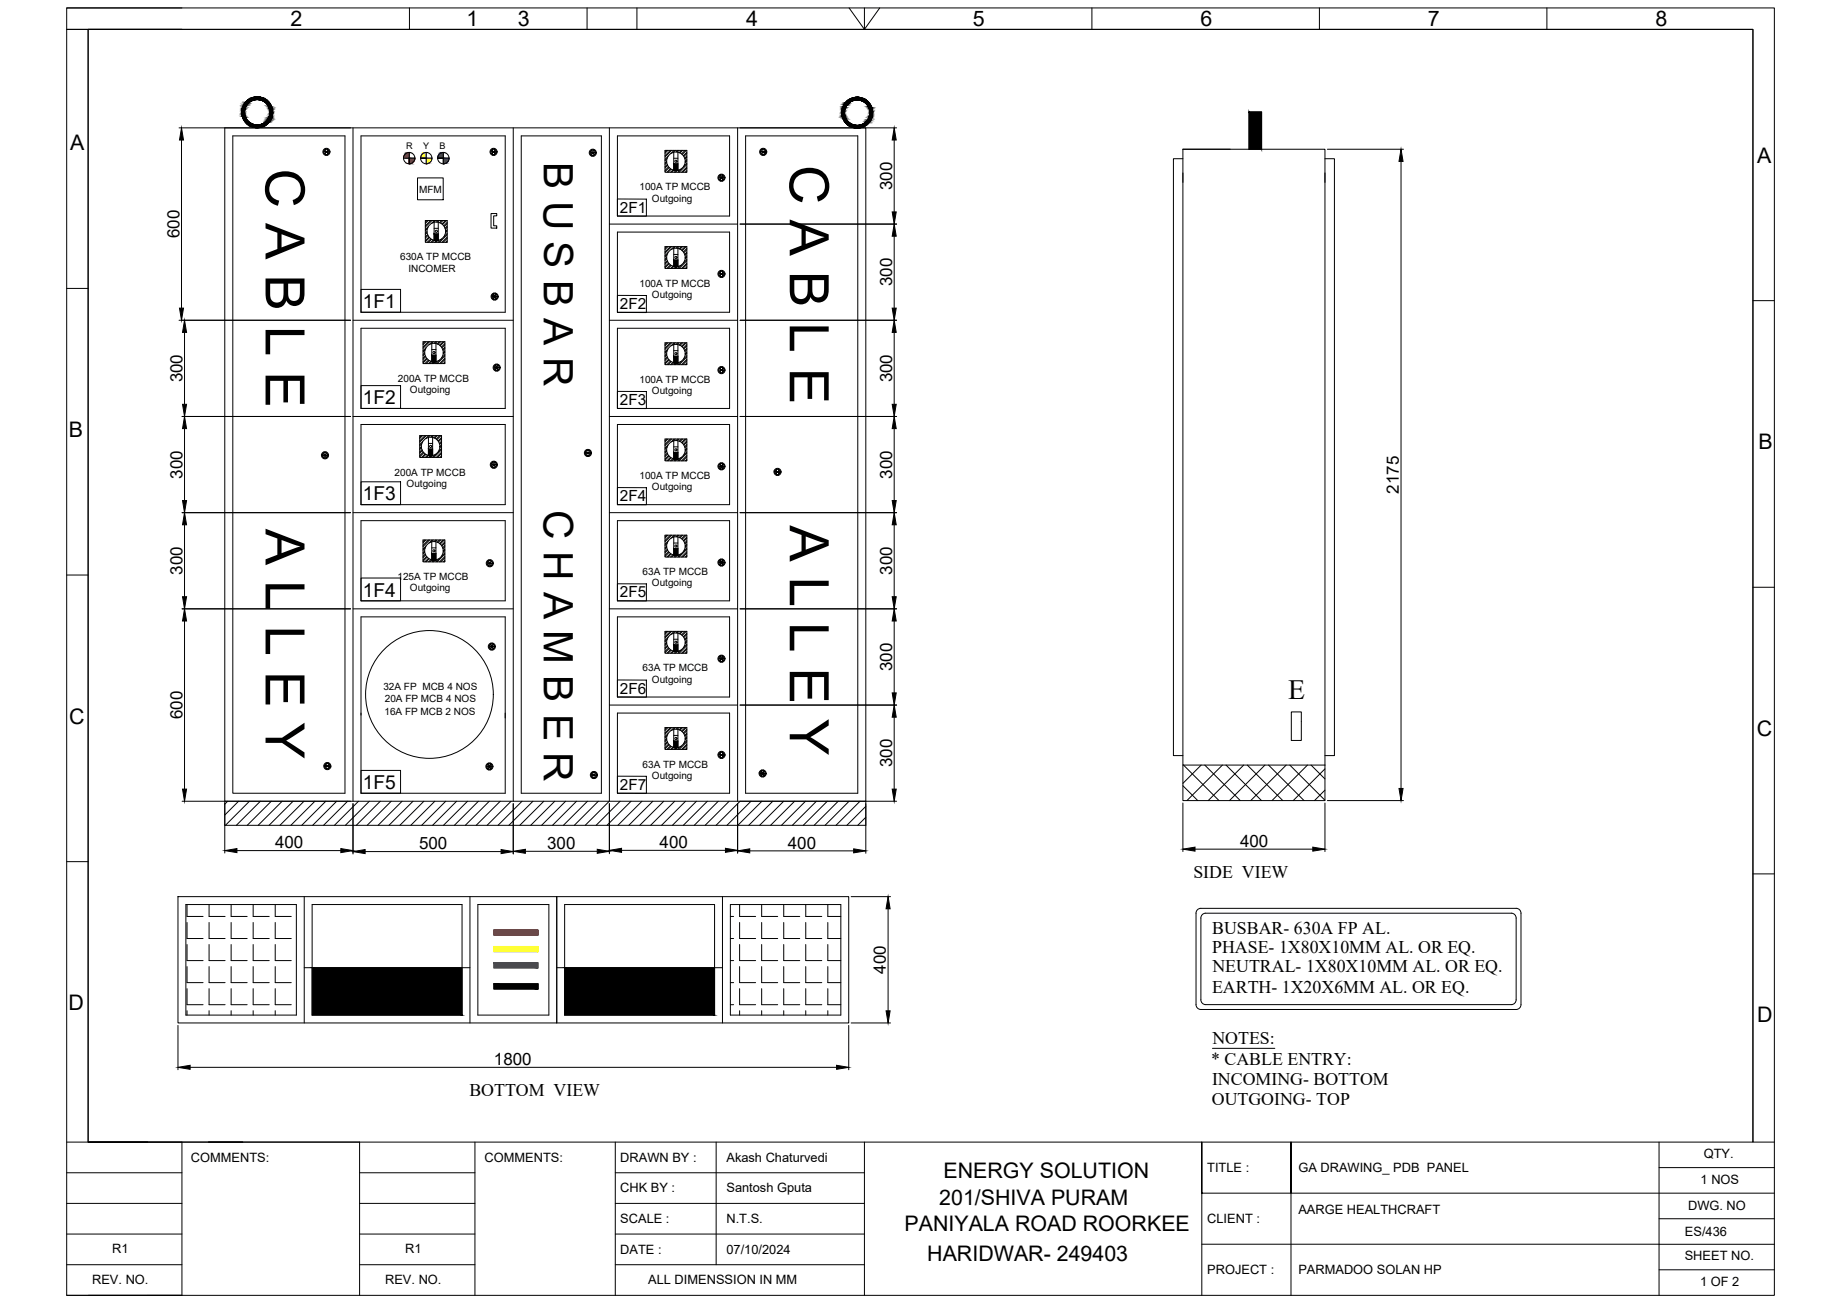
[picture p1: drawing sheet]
<svg xmlns="http://www.w3.org/2000/svg" width="1189mm" height="841mm" viewBox="0 0 1189 841" stroke-linecap="round" stroke-linejoin="round" font-family="sans-serif">
<!-- layer: 0 -->
<g fill="none" stroke="#000" stroke-width=".65">
<path d="M43 5h1103v831h-1103M117 5h-74v831h74h-60M117 19h-60v718h38M264 5v14M379 5v14M411 5v14M548 5l10 14 10-14M558 5v14M705 5v14M852 5v14M999 5v14M807 72h8v24h-8z"/>
<path d="M116 83h110M117 90v109M145 83h414v434h-414zM150 88h73v424h-73zM210 96v4M211 96v4M228 83v434M233 88h93v114h-93zM264 98v8v-4M275 98v8M286 98v8M318 96v4"/>
<path d="M319 96v4M331 83v434M337 88h51v424h-51zM382 96v5M383 96v5M394 83v434M399 88h72v51h-72zM429 97h15v14h-15zM431 97l-2 1M431 97l-2 2M433 97l-4 4M434 97l-5 4"/>
<path d="M435 98v12l-1 1M435 97l-2 2M436 97l-1 1M438 97l-1 1M438 98v12M440 97l-1 1M441 97l-2 2M442 97l-2 2M443 97l-2 3M444 98l-3 3M444 99l-2 2M476 83v434"/>
<path d="M478 83h101M481 88h73v424h-73zM492 96v4M494 96v4M577 90v47M764 96h92v398M764 96v398h92M764 96h30M857 96h49M261 102h7M270 115h16v14h-16zM275 102h-3h7"/>
<path d="M286 102h-3h7M431 104l-2 1M431 105l-2 1M431 102l-2 2M431 106l-2 2M431 107l-2 1M431 101l-2 2M432 108l-3 2M432 108l-3 3M433 109l-2 2M434 110l-1 1M435 102h3"/>
<path d="M435 106h3M436 110l-1 1M437 110l-1 1M440 109l-2 2M444 101l-2 1M444 103l-1 1M444 105l-3 3M444 108l-4 3M444 110l-1 1M444 101l-2 2M444 104l-2 1M444 106l-5 5"/>
<path d="M444 109l-3 2M444 111h-1M465 113v4M467 113v4M764 102h-6v386h6M764 112v6M856 102h6v386h-6M856 112v6M905 104v405M317 138h4v1h-2v7h2v1h-4zM399 128l18 1v11l-18-1zM275 142h14v14h-14z"/>
<path d="M276 142l-1 1M276 149l-1 2M276 150l-1 1M276 148l-1 1M276 151l-1 2M276 152l-1 2M277 142l-2 2M277 146l-2 2M277 153l-2 2M277 153l-2 3M278 142l-3 4M278 154l-2 2"/>
<path d="M279 154l-2 2M279 142l-4 5M280 155l-2 1M280 151h3M280 144v11l-1 1M280 147h3M281 142l-2 2M281 142l-1 2M282 155l-1 1M283 155l-2 1M283 142l-1 1M283 144v11"/>
<path d="M284 142l-1 1M285 154l-2 2M285 142l-1 2M286 142l-2 2M288 142l-3 3M288 142l-2 3M289 144l-2 2M289 146l-2 1M289 148l-1 1M289 151l-2 2M289 153l-4 3M289 155l-1 1"/>
<path d="M289 147l-1 1M289 149l-1 1M289 151l-5 5M289 154l-3 2M289 156h.1M394 145h82M399 150h72v52h-72zM429 159h15v14h-15zM431 159l-2 1M431 159l-2 2M433 159l-4 4M434 159l-5 4"/>
<path d="M435 159l-2 2M436 159l-1 1M438 159l-1 1M440 159l-1 2M441 159l-2 2M442 159l-2 2M443 159l-2 3M478 145h101M577 152v47M431 166l-2 1M431 167l-2 1M431 164l-2 2"/>
<path d="M431 168l-2 2M431 169l-2 2M431 163l-2 2M432 170l-3 2M432 170l-3 3M433 171l-2 2M434 172l-1 1M435 160v12l-1 1M435 164h3M435 168h3M436 172l-1 1M437 172l-1 1"/>
<path d="M438 160v12M440 171l-2 2M444 160l-3 3M444 163l-2 1M444 165l-1 1M444 168l-3 2M444 170l-4 3M444 172l-1 1M444 161l-2 2M444 164l-2 1M444 166l-2 1M444 168l-5 5"/>
<path d="M444 171l-3 2M444 173h-1M465 175v4M467 175v4M43 186h14M233 187h26v15h-26zM319 189v5M320 189v5M399 191h18v11h-18zM1132 194h14M116 207h110M119 215v46"/>
<path d="M228 207h103M233 212h93v52h-93zM394 207h82M399 212h72v52h-72zM478 207h101M577 215v46M273 221h14v14h-14zM274 221l-1 1M274 228l-1 1M274 228l-1 2M275 226l-2 1M275 230l-2 1"/>
<path d="M275 230l-2 2M275 221l-2 1M275 224l-2 2M275 231l-2 3M276 232l-3 2M277 221l-4 3M277 232l-3 3M277 233l-2 2M277 221l-4 4M278 233l-1 2M279 222v11l-1 2M279 226h3"/>
<path d="M279 229h3M279 221l-2 2M280 221l-1 1M280 234l-1 1M281 234l-1 1M281 221l-1 1M282 222v11M282 221l-1 1M284 232l-2 3M284 221l-2 1M285 221l-2 1M286 221l-2 2"/>
<path d="M287 221l-3 2M287 222l-2 2M287 224l-1 2M287 227l-1 1M287 229l-2 2M287 231l-3 4M287 234l-1 1M287 223l-2 1M287 225l-1 1M287 230l-5 5M287 232l-2 3M287 234v1"/>
<path d="M320 235v4M321 235v4M429 221h15v14h-15zM431 221l-2 1M431 228l-2 1M431 229l-2 1M431 227l-2 1M431 230l-2 2M431 231l-2 2M431 221l-2 2M431 225l-2 2M432 232l-3 2"/>
<path d="M432 232l-3 3M433 221l-4 4M433 233l-2 2M434 221l-5 4M434 234l-1 1M435 223v11l-1 1M435 226h3M435 230h3M435 221l-2 2M436 221l-1 2M436 234l-1 1M437 234l-1 1"/>
<path d="M438 221l-1 1M438 222v12M440 233l-2 2M440 221l-1 2M441 221l-2 2M442 221l-2 2M443 221l-2 3M444 222l-3 3M444 225l-2 1M444 227l-1 1M444 230l-3 2M444 232l-4 3"/>
<path d="M444 234l-1 1M444 223l-2 2M444 226l-2 1M444 228l-2 1M444 230l-5 5M444 233l-3 2M444 235h-1M465 237v4M467 237v4M233 249h26v15h-26zM399 253h18v11h-18zM118 269h108"/>
<path d="M119 277v46M228 269h103M233 274h93v52h-93zM394 269h82M399 274h72v52h-72zM478 269h101M577 277v46M209 292v4M211 292v4M271 281h14v14h-14zM272 281l-1 1M272 288l-1 1"/>
<path d="M272 289l-1 1M272 286l-1 2M272 290l-1 2M273 291l-2 2M273 281l-2 2M273 285l-2 2M273 292l-2 2M274 292l-3 3M274 281l-3 4M275 293l-3 2M275 293l-2 2M275 281l-4 4"/>
<path d="M276 294l-1 1M277 282v12l-2 1M277 286h2M277 290h2M277 281l-2 2M278 281l-2 1M278 294l-1 1M279 294l-1 1M279 281l-1 1M279 282v12M280 281l-1 1M282 293l-3 2"/>
<path d="M282 281l-2 2M282 281l-1 2M284 281l-2 2M285 281l-3 3M285 282l-2 3M285 285l-1 1M285 287l-1 1M285 289l-2 3M285 292l-3 3M285 294l-1 1M285 283l-2 2M285 286l-1 1"/>
<path d="M285 288l-1 1M285 290l-5 5M285 293l-2 2M285 295h.1M318 298v4M320 298v4M379 290v5M380 290v5M429 283h15v14h-15zM431 283l-2 1M431 290l-2 2M431 291l-2 1"/>
<path d="M431 289l-2 1M431 292l-2 2M431 293l-2 2M431 283l-2 2M431 287l-2 2M432 294l-3 2M432 294l-3 3M433 283l-4 4M433 295l-2 2M433 296l-2 1M434 283l-5 5M434 296l-1 1"/>
<path d="M435 285v11l-1 1M435 288h3M435 292h3M435 283l-2 2M436 283l-1 2M436 296l-1 1M437 296l-1 1M438 283l-1 1M438 285v11M440 295l-2 2M440 283l-1 2M441 283l-2 2"/>
<path d="M442 283l-2 3M443 283l-2 3M444 285l-3 2M444 287l-2 1M444 289l-1 1M444 292l-3 2M444 294l-4 3M444 296l-1 1M444 285l-2 2M444 288l-2 1M444 290l-2 1M444 292l-5 5"/>
<path d="M444 295l-3 2M444 297h-1M465 299v4M467 299v4M233 311h26v15h-26zM399 315h18v11h-18zM501 302v5M503 302v5M118 331h108M119 339v46M228 331h103M233 336h93v52h-93z"/>
<path d="M394 331h82M399 336h72v52h-72zM478 331h101M577 339v46M273 349h14v14h-14zM274 349l-1 1M274 356l-1 1M274 356l-1 2M275 354l-2 1M275 358l-2 1M275 358l-2 2M275 349l-2 1"/>
<path d="M275 352l-2 2M275 359l-2 2M276 360l-3 2M277 349l-4 3M277 349l-4 4M279 350v11l-1 2M279 354h3M279 357h3M279 349l-2 1M280 349l-1 1M281 349l-1 1M282 350v11"/>
<path d="M282 349l-1 1M284 349l-2 1M285 349l-2 1M286 349l-2 2M287 349l-3 2M287 350l-2 2M287 352l-1 2M287 354l-1 2M287 357l-2 2M287 359l-3 4M287 351l-2 1M287 353l-1 1"/>
<path d="M287 355l-1 1M287 358l-5 5M429 345h15v15h-15zM431 345l-2 2M431 353l-2 1M431 351l-2 1M431 355l-2 1M431 355l-2 2M431 349l-2 2M432 356l-3 2M432 357l-3 2M433 345l-4 4"/>
<path d="M433 357l-2 3M433 358l-2 2M434 345l-5 5M434 358l-1 2M435 358l-1 2M435 347v11M435 350h3M435 354h3M435 345l-2 2M436 345l-1 2M436 358l-1 2M437 358l-1 2"/>
<path d="M438 345l-1 1M438 347v11M438 345l-1 2M440 357l-2 3M440 345l-1 2M441 345l-2 2M442 345l-2 3M443 345l-2 3M444 347l-3 2M444 349l-2 1M444 351l-1 1M444 354l-3 2"/>
<path d="M444 356l-4 4M444 359l-1 1M444 347l-2 2M444 350l-2 1M444 352l-2 1M444 355l-5 5M444 357l-3 3M43 371h14M233 373h26v15h-26zM277 360l-3 3M277 361l-2 2M278 361l-1 2"/>
<path d="M280 362l-1 1M281 362l-1 1M284 360l-2 3M287 362l-1 1M287 360l-2 3M287 362v1M316 361v5M317 361v5M399 377h18v11h-18zM465 361v4M467 361v4M1132 379h14"/>
<path d="M118 393h108M228 393h103M233 398h93v114h-93zM394 393h82M399 398h72v52h-72zM478 393h101M119 401v108M317 415v5M318 415v5M429 408h15v14h-15zM431 408l-2 1M431 415l-2 1"/>
<path d="M431 415l-2 2M431 413l-2 1M431 417l-2 1M431 417l-2 2M431 411l-2 2M432 418l-3 2M432 419l-3 2M433 408l-4 3M433 419l-2 3M433 420l-2 2M434 408l-5 4M435 409v11l-1 2"/>
<path d="M435 413h3M435 416h3M435 408l-2 1M436 408l-1 1M438 408l-1 1M438 409v11M440 419l-2 3M440 408l-1 1M441 408l-2 1M442 408l-2 2M443 408l-2 2M444 409l-3 2"/>
<path d="M444 411l-2 2M444 413l-1 2M444 416l-3 2M444 418l-4 4M444 410l-2 1M444 412l-2 1M444 414l-2 1M444 417l-5 5M444 419l-3 3M577 401v46M399 439h18v11h-18zM434 420l-1 2"/>
<path d="M436 421l-1 1M437 420l-1 2M444 421l-1 1M465 423v4M467 423v4M394 455h82M478 455h101M834 460h6v18h-6zM399 460h72v52h-72zM429 470h15v14h-15zM431 470l-2 1M431 477l-2 1"/>
<path d="M431 477l-2 2M431 475l-2 1M431 479l-2 1M431 479l-2 2M431 473l-2 2M433 470l-4 3M434 470l-5 4M435 471v11l-1 2M435 475h3M435 478h3M435 470l-2 2M436 470l-1 1"/>
<path d="M438 470l-1 1M438 471v12M440 470l-1 1M441 470l-2 1M442 470l-2 2M443 470l-2 2M444 474l-2 1M444 471l-3 2M444 473l-2 2M444 476l-1 1M444 478l-3 2M444 472l-2 2"/>
<path d="M444 476l-2 1M444 479l-5 5M577 463v46M211 492v5M212 492v5M233 497h26v15h-26zM315 493v4M317 493v4M383 498v4M384 498v4M432 480l-3 3M432 481l-3 2"/>
<path d="M433 481l-2 3M433 482l-2 2M434 482l-1 2M436 483l-1 1M437 483l-1 1M440 482l-2 2M444 481l-3 3M444 480l-4 4M444 483l-1 1M444 484h-1M465 485v4M467 485v4"/>
<path d="M492 497v4M493 497v4M764 494v23h92v-23M118 517h108M145 517v34M147 517l-2 2M154 517l-9 9M161 517l-15 16M168 517l-15 16M175 517l-15 16M182 517l-15 16M189 517l-15 16"/>
<path d="M196 517l-15 16M203 517l-15 16M210 517l-15 16M217 517l-15 16M224 517l-15 16M228 519v32M232 517l-16 16M239 517l-16 16M246 517l-16 16M253 517l-16 16M260 517l-16 16M267 517l-16 16"/>
<path d="M274 517l-16 16M281 517l-16 16M288 517l-16 16M295 517l-16 16M302 517l-16 16M309 517l-16 16M316 517l-16 16M323 517l-15 16M330 517l-15 16M331 519v32M337 517l-15 16M344 517l-15 16"/>
<path d="M351 517l-15 16M358 517l-15 16M365 517l-15 16M372 517l-15 16M379 517l-15 16M386 517l-15 16M393 517l-15 16M394 519v32M399 501h18v11h-18zM400 517l-15 16M408 517l-16 16M415 517l-16 16"/>
<path d="M422 517l-16 16M429 517l-16 16M436 517l-16 16M443 517l-16 16M450 517l-16 16M457 517l-16 16M464 517l-16 16M471 517l-16 16M476 519v32M478 517h101M478 517l-16 16M485 517l-16 16"/>
<path d="M492 517l-16 16M499 517l-15 16M506 517l-15 16M513 517l-15 16M520 517l-15 16M527 517l-15 16M534 517l-15 16M541 517l-15 16M548 517l-15 16M555 517l-15 16M559 517v34M764 518v32"/>
<path d="M856 518v32M857 517h49M145 533h414M559 520l-12 13M559 528l-5 5M43 556h14M153 549h67M236 550h88M339 549h47M401 549h67M484 549h67M772 548h76"/>
<path d="M115 579h245v81h-245zM196 579v81M303 579v81M360 579h188v81h-188zM467 579v81M550 579h25M1132 564h14M120 584h71v71h-71zM121 584v8h10M121 595v11h10M135 584v8h10M135 595v11h10"/>
<path d="M149 584v8h11M149 595v11h11M163 584v8h11M163 595v11h11M178 584v8h10M178 595v11h10M202 584h96v71h-96zM309 584h45v71h-45zM365 584h96v71h-96zM472 584h71v71h-71zM472 592h2M478 584v8h10"/>
<path d="M478 595v11h10M492 584v8h10M492 595v11h10M506 584v8h10M506 595v11h10M520 584v8h11M520 595v11h11M535 584v8h8M535 595v11h8M574 587v65M773 587l2-1h204a3 3 0 0 1 3 3v59a3 3 0 0 1-3 4h-204a3 3 0 0 1-3-4v-59zM121 610v10h10"/>
<path d="M135 610v10h10M149 610v10h11M163 610v10h11M178 610v10h10M472 606h2M478 610v10h10M492 610v10h10M506 610v10h10M520 610v10h11M535 610v10h8M121 638v10h10M121 624v10h10"/>
<path d="M135 638v10h10M135 624v10h10M149 638v10h11M149 624v10h11M163 638v10h11M163 624v10h11M178 638v10h10M178 624v10h10M196 625h107M319 635h28v3h-28zM360 625h107M472 620h2"/>
<path d="M472 634h2M478 638v10h10M478 624v10h10M492 638v10h10M492 624v10h10M506 638v10h10M506 624v10h10M520 638v10h11M520 624v10h11M535 638v10h8M535 624v10h8M121 652v3"/>
<path d="M135 652v3M149 652v3M163 652v3M178 652v3M472 648h2M478 652v3M492 652v3M506 652v3M520 652v3M535 652v3M775 645a3 3 0 0 0 4 3h197a3 3 0 0 0 3-3M775 645v-52a3 3 0 0 1 4-4h197a3 3 0 0 1 3 4v52"/>
<path d="M115 662v28M548 662v28M550 660h25M783 677h40M123 689h417M43 737h1089v-718h-1089h1089v718h14M135 737h22M307 737v99M397 737v99M462 737v79M558 737v99M1071 737v99"/>
<path d="M43 757h74M232 757h75M397 757h161M1071 754h75M43 777h74M232 777h75M397 777h161M834 770v-33v99M1146 770h-370v-33v99M43 797h74M232 797h75M397 797h161"/>
<path d="M1071 787h75M43 816h74M232 816h75M397 816h161M776 803h295M1071 803h75M1071 820h75M117 836v-99h-60h175v99"/>
<circle cx="166" cy="72" r="10"/>
<circle cx="166" cy="72" r="8"/>
<circle cx="554" cy="73" r="10"/>
<circle cx="554" cy="73" r="8"/>
<circle cx="211" cy="98" r="2.3"/>
<circle cx="211" cy="98" r="1.7"/>
<circle cx="211" cy="98" r=".3"/>
<circle cx="319" cy="98" r="2.3"/>
<circle cx="319" cy="98" r="1.7"/>
<circle cx="319" cy="98" r=".3"/>
<circle cx="383" cy="99" r="2.3"/>
<circle cx="383" cy="99" r="1.7"/>
<circle cx="383" cy="99" r=".3"/>
<circle cx="493" cy="98" r="2.3"/>
<circle cx="493" cy="98" r="1.7"/>
<circle cx="493" cy="98" r=".3"/>
<circle cx="264" cy="102" r="4"/>
<circle cx="275" cy="102" r="4"/>
<circle cx="286" cy="102" r="4"/>
<circle cx="437" cy="104" r="6"/>
<circle cx="437" cy="104" r=".7"/>
<circle cx="466" cy="115" r="2.3"/>
<circle cx="466" cy="115" r="1.7"/>
<circle cx="466" cy="115" r=".3"/>
<circle cx="282" cy="149" r="6"/>
<circle cx="282" cy="149" r=".7"/>
<circle cx="437" cy="166" r="6"/>
<circle cx="437" cy="166" r=".7"/>
<circle cx="466" cy="177" r="2.3"/>
<circle cx="466" cy="177" r="1.7"/>
<circle cx="466" cy="177" r=".3"/>
<circle cx="319" cy="191" r="2.3"/>
<circle cx="319" cy="191" r="1.7"/>
<circle cx="319" cy="191" r=".3"/>
<circle cx="280" cy="228" r="6"/>
<circle cx="280" cy="228" r=".7"/>
<circle cx="321" cy="237" r="2.3"/>
<circle cx="321" cy="237" r="1.7"/>
<circle cx="321" cy="237" r=".3"/>
<circle cx="437" cy="228" r="6"/>
<circle cx="437" cy="228" r=".7"/>
<circle cx="466" cy="239" r="2.3"/>
<circle cx="466" cy="239" r="1.7"/>
<circle cx="466" cy="239" r=".3"/>
<circle cx="210" cy="294" r="2.3"/>
<circle cx="210" cy="294" r="1.7"/>
<circle cx="210" cy="294" r=".3"/>
<circle cx="278" cy="288" r="6"/>
<circle cx="278" cy="288" r=".7"/>
<circle cx="319" cy="300" r="2.3"/>
<circle cx="319" cy="300" r="1.7"/>
<circle cx="319" cy="300" r=".3"/>
<circle cx="380" cy="292" r="2.3"/>
<circle cx="380" cy="292" r="1.7"/>
<circle cx="380" cy="292" r=".3"/>
<circle cx="437" cy="290" r="6"/>
<circle cx="437" cy="290" r=".7"/>
<circle cx="466" cy="301" r="2.3"/>
<circle cx="466" cy="301" r="1.7"/>
<circle cx="466" cy="301" r=".3"/>
<circle cx="502" cy="305" r="2.3"/>
<circle cx="502" cy="305" r="1.7"/>
<circle cx="502" cy="305" r=".3"/>
<circle cx="280" cy="356" r="6"/>
<circle cx="280" cy="356" r=".7"/>
<circle cx="437" cy="352" r="6"/>
<circle cx="437" cy="352" r=".7"/>
<circle cx="316" cy="364" r="2.3"/>
<circle cx="316" cy="364" r="1.7"/>
<circle cx="316" cy="364" r=".3"/>
<circle cx="466" cy="363" r="2.3"/>
<circle cx="466" cy="363" r="1.7"/>
<circle cx="466" cy="363" r=".3"/>
<circle cx="318" cy="417" r="2.3"/>
<circle cx="318" cy="417" r="1.7"/>
<circle cx="318" cy="417" r=".3"/>
<circle cx="437" cy="415" r="6"/>
<circle cx="437" cy="415" r=".7"/>
<circle cx="466" cy="425" r="2.3"/>
<circle cx="466" cy="425" r="1.7"/>
<circle cx="466" cy="425" r=".3"/>
<circle cx="277" cy="448" r="41"/>
<circle cx="437" cy="477" r="6"/>
<circle cx="437" cy="477" r=".7"/>
<circle cx="211" cy="494" r="2.3"/>
<circle cx="211" cy="494" r="1.7"/>
<circle cx="211" cy="494" r=".3"/>
<circle cx="316" cy="495" r="2.3"/>
<circle cx="316" cy="495" r="1.7"/>
<circle cx="316" cy="495" r=".3"/>
<circle cx="466" cy="487" r="2.3"/>
<circle cx="466" cy="487" r="1.7"/>
<circle cx="466" cy="487" r=".3"/>
<circle cx="492" cy="499" r="2.3"/>
<circle cx="492" cy="499" r="1.7"/>
<circle cx="492" cy="499" r=".3"/>
<circle cx="384" cy="500" r="2.3"/>
<circle cx="384" cy="500" r="1.7"/>
<circle cx="384" cy="500" r=".3"/>
</g>
<!-- layer: LINE -->
<g fill="none" stroke="#000" stroke-width=".65">
<path d="M764 494l23 23M776 494l-12 12M778 494l23 23M789 494l-23 23M792 494l23 23M803 494l-23 23M805 494l23 23M817 494l-23 23M819 494l23 23M831 494l-23 23M833 494l23 23M844 494l-23 23"/>
<path d="M847 494l9 9M856 496l-21 21M764 507l9 10M856 510l-7 7"/>
</g>
<!-- layer: 0 -->
<g fill="#000" stroke="#000" stroke-width=".65">
<path d="M117 83l2 7h-3zM577 83l2 7h-3zM436 110h1zM905 96l1 8h-3zM576 137h3l-2 8zM281 155h1zM577 145l2 7h-3zM436 172h1zM116 199h3l-2 8zM576 199h3l-2 8zM119 207l1 8h-2zM577 207l2 8h-3z"/>
<path d="M279 234h2zM436 234h1zM118 261h2l-1 8zM119 269l1 8h-2zM576 261h3l-2 8zM577 269l2 8h-3zM277 294h2zM436 296h1zM118 323h2l-1 8zM119 331l1 8h-2zM576 323h3l-2 8zM577 331l2 8h-3z"/>
<path d="M436 358h1zM279 362h2zM316 364h1zM118 385h2l-1 8zM576 385h3l-2 8zM119 393l1 8h-2zM577 393l2 8h-3zM436 420h1zM576 447h3l-2 8zM577 455l2 8h-3zM436 483h1zM118 509h2l-1 8z"/>
<path d="M576 509h3l-2 8zM903 509h3l-1 8zM145 549l8-1v2zM220 548l8 1-8 1zM228 550l8-2v3zM324 548l7 2-7 1zM331 549l8-1v3zM386 548l8 1-8 2zM394 549l7-1v2zM468 548l8 1-8 1zM476 549l8-1v2zM551 548l8 1-8 1z"/>
<path d="M764 548l8-1v2zM848 547l8 1-8 1zM574 579l1 8h-3zM572 652h3l-1 8zM115 689l8-1v2zM540 688l8 1-8 1z"/>
<path d="M156 72l2 1v-1zM156 72l2 1h-2z"/>
<path d="M156 72h2zM156 72h2h-2z"/>
<path d="M156 73h2zM156 73h2z"/>
<path d="M156 72h2zM156 72h2z"/>
<path d="M156 73l2 1v-1zM156 73l2 1h-2z"/>
<path d="M156 71l2 1v-1zM156 71l2 1h-2z"/>
<path d="M156 74h2zM156 74h2z"/>
<path d="M156 71h2zM156 71h2z"/>
<path d="M156 74l2 1v-1zM156 74l2 1h-2z"/>
<path d="M156 70l2 1v-1zM156 70l2 1h-2z"/>
<path d="M156 75h2zM156 75h2z"/>
<path d="M156 70h2zM156 70h2z"/>
<path d="M156 75l3 1-1-1zM156 75l3 1h-2z"/>
<path d="M157 69l1 1 1-1zM157 69l1 1h-2z"/>
<path d="M157 76h2zM157 76h2z"/>
<path d="M157 69h2zM157 69h2z"/>
<path d="M157 76h2zM157 76h2z"/>
<path d="M157 68l2 1v-1zM157 68l2 1h-2z"/>
<path d="M157 76l2 1zM157 76l2 1z"/>
<path d="M157 68h2zM157 68h2z"/>
<path d="M157 77h2zM157 77h2z"/>
<path d="M157 68h2zM157 68h2z"/>
<path d="M157 77l3 1zM157 77l3 1z"/>
<path d="M158 67l1 1 1-1zM158 67l1 1h-2z"/>
<path d="M158 78h2zM158 78h2z"/>
<path d="M158 67h2zM158 67h2z"/>
<path d="M158 78h2zM158 78h2h-2z"/>
<path d="M158 67h2zM158 67h2h-2z"/>
<path d="M158 78h2zM158 78h2z"/>
<path d="M158 67h2zM158 67h2z"/>
<path d="M158 78l3 1-1-1zM158 78l3 1h-2z"/>
<path d="M159 66l1 1 1-1zM159 66l1 1h-2z"/>
<path d="M159 79h2zM159 79h2z"/>
<path d="M159 66h2zM159 66h2z"/>
<path d="M159 79h3zM159 79h3z"/>
<path d="M159 66h3zM159 66h2h-2z"/>
<path d="M159 79l3 1zM159 79l3 1z"/>
<path d="M159 65h3zM159 65l3 1z"/>
<path d="M159 80h4zM159 80h4z"/>
<path d="M159 65h4zM159 65h3z"/>
<path d="M159 80h4zM159 80h4z"/>
<path d="M160 65h3zM159 65h4z"/>
<path d="M160 65h4zM160 65h3z"/>
<path d="M160 65h4zM160 65h4z"/>
<path d="M160 64h5zM160 65h4z"/>
<path d="M160 64h6zM160 64h5z"/>
<path d="M166 62l1 1zM165 63h2z"/>
<path d="M165 63h3zM164 63h4z"/>
<path d="M164 63h5zM163 63h6z"/>
<path d="M163 63h7zM162 63h8z"/>
<path d="M162 63l9 1zM161 64h10z"/>
<path d="M161 64h11h-1zM161 64h11z"/>
<path d="M161 64h11zM160 64h12z"/>
<path d="M167 64h5zM167 64h5z"/>
<path d="M167 64l5 1zM167 64l5 1z"/>
<path d="M168 65h4zM168 65h4z"/>
<path d="M169 65h4zM169 65h4z"/>
<path d="M169 65h4zM169 65h4z"/>
<path d="M170 65h3zM170 65h3z"/>
<path d="M170 80h3zM169 80h4z"/>
<path d="M170 65l3 1zM170 65l3 1z"/>
<path d="M170 80h3zM170 80h3z"/>
<path d="M170 66h4zM170 66h4z"/>
<path d="M170 79h3zM170 80h3z"/>
<path d="M171 66h3zM171 66h3z"/>
<path d="M171 79h3zM170 79h3z"/>
<path d="M171 66l3 1v-1zM171 66l3 1h-2z"/>
<path d="M171 79h3zM171 79h3z"/>
<path d="M172 67h2zM172 67h2z"/>
<path d="M172 78l2 1v-1zM171 79l1-1 2 1z"/>
<path d="M172 67h3h-1zM172 67h3h-3z"/>
<path d="M172 78h2zM172 78h2z"/>
<path d="M172 67h3zM172 67h3z"/>
<path d="M172 78h2h1zM172 78h2z"/>
<path d="M172 67l3 1zM172 67l3 1z"/>
<path d="M172 78h3zM172 78h3z"/>
<path d="M173 68h2zM173 68h2z"/>
<path d="M173 77l2 1v-1zM173 77l2 1h-3z"/>
<path d="M173 68h2zM173 68h2z"/>
<path d="M173 77h2zM173 77h2z"/>
<path d="M173 68l2 1v-1zM173 68l2 1h-2z"/>
<path d="M173 76h2zM173 76l2 1h-2z"/>
<path d="M173 69h3zM173 69h3z"/>
<path d="M173 76h2zM173 76h2h-2z"/>
<path d="M174 69l2 1v-1zM174 69l2 1h-2z"/>
<path d="M174 76h2zM174 76h1z"/>
<path d="M174 70h2zM174 70h2z"/>
<path d="M174 75l2 1v-1zM174 75l2 1h-2z"/>
<path d="M174 70l2 1v-1zM174 70l2 1h-2z"/>
<path d="M174 75h2zM174 75h2z"/>
<path d="M174 71h2zM174 71h2z"/>
<path d="M174 71l2 1v-1zM174 71l2 1h-2z"/>
<path d="M174 74h2zM174 74h2z"/>
<path d="M174 74l2 1v-1zM174 74l2 1h-2z"/>
<path d="M174 72h2zM174 72h2z"/>
<path d="M174 72h2zM174 72h2h-2z"/>
<path d="M174 73h2zM174 73h2z"/>
<path d="M174 73l2 1v-1zM174 73l2 1h-2z"/>
<path d="M174 72l2 1v-1zM174 72l2 1h-2z"/>
<path d="M544 73l1 1v-1zM544 73l1 1h-1z"/>
<path d="M544 72l1 1v-1zM544 72l1 1h-1z"/>
<path d="M544 74h1zM544 74h1z"/>
<path d="M544 72h1zM544 72h1z"/>
<path d="M544 74h2h-1zM544 74h2h-2z"/>
<path d="M544 71l1 1 1-1zM544 71l1 1h-1z"/>
<path d="M544 74l2 1zM544 74l2 1z"/>
<path d="M544 71h2zM544 71h2z"/>
<path d="M544 75h2zM544 75h2h-2z"/>
<path d="M544 70l2 1v-1zM544 70l2 1h-2z"/>
<path d="M544 75h2zM544 75h2z"/>
<path d="M544 70h2zM544 70h2z"/>
<path d="M544 75l2 1v-1zM544 75l2 1h-2z"/>
<path d="M544 69l2 1v-1zM544 69l2 1h-2z"/>
<path d="M544 76h2zM544 76h2z"/>
<path d="M544 69h2zM544 69h2z"/>
<path d="M544 76l2 1v-1zM544 76l2 1h-2z"/>
<path d="M544 69h2zM544 69h2h-2z"/>
<path d="M544 77h3zM544 77h3z"/>
<path d="M545 68h2zM545 68l1 1z"/>
<path d="M545 77h2zM545 77h2z"/>
<path d="M545 68h2zM545 68h2z"/>
<path d="M545 77l2 1zM545 77l2 1z"/>
<path d="M545 68h2zM545 68h2h-2z"/>
<path d="M545 78h2zM545 78h2z"/>
<path d="M545 67h2zM545 67l2 1z"/>
<path d="M545 78l3 1-1-1zM545 78l3 1h-3z"/>
<path d="M545 67h2h1zM545 67h2h-2z"/>
<path d="M545 79h3zM545 79h3z"/>
<path d="M546 67h2zM546 67h2z"/>
<path d="M546 79h3h-1zM546 79h3h-3z"/>
<path d="M546 66l2 1 1-1zM546 66l2 1h-2z"/>
<path d="M546 79h3zM546 79h3z"/>
<path d="M546 66h3zM546 66h3z"/>
<path d="M546 79l3 1zM546 79l3 1z"/>
<path d="M546 66h3zM546 66h3h-3z"/>
<path d="M546 80h4zM546 80h4z"/>
<path d="M547 65h3zM547 65l2 1z"/>
<path d="M547 80h3zM547 80h3z"/>
<path d="M547 65h3zM547 65h3z"/>
<path d="M547 65h4zM547 65h3z"/>
<path d="M547 65h4zM547 65h4z"/>
<path d="M547 65h4zM547 65h4z"/>
<path d="M548 65h4zM547 65h4z"/>
<path d="M548 65h5zM548 65h4z"/>
<path d="M553 63h2zM552 63h3z"/>
<path d="M552 63h4zM551 63h5z"/>
<path d="M551 63h6zM550 63h7z"/>
<path d="M550 63l7 1zM550 64h7z"/>
<path d="M550 64h8zM549 64h9z"/>
<path d="M549 64h10h-1zM548 64h1h10z"/>
<path d="M548 64l11 1zM548 65h11z"/>
<path d="M554 65h5zM554 65h5z"/>
<path d="M555 65h5zM555 65h5z"/>
<path d="M556 65h4zM556 65h4z"/>
<path d="M556 65h4zM556 65h4z"/>
<path d="M556 65h4zM556 65h4z"/>
<path d="M557 65h3zM557 65h3z"/>
<path d="M557 65l4 1zM557 65l4 1z"/>
<path d="M557 80h3zM557 80h3z"/>
<path d="M558 66h3zM558 66h3z"/>
<path d="M558 80h3zM557 80h3z"/>
<path d="M558 66h3zM558 66h3z"/>
<path d="M558 79h3zM558 80h3z"/>
<path d="M559 66l3 1-1-1zM559 66l3 1h-3z"/>
<path d="M559 79h2zM558 79h3z"/>
<path d="M559 67h3zM559 67h3z"/>
<path d="M559 79h2h1zM559 79h2z"/>
<path d="M559 67h3zM559 67h3h-2z"/>
<path d="M559 79h3zM559 79h3z"/>
<path d="M560 67l2 1zM560 67l2 1z"/>
<path d="M560 78l2 1v-1zM559 79l1-1 2 1z"/>
<path d="M560 68h2zM560 68h2z"/>
<path d="M560 78h2zM560 78h2z"/>
<path d="M560 68h3zM560 68h3z"/>
<path d="M560 77l2 1v-1zM560 77l2 1h-2z"/>
<path d="M560 68l3 1zM560 68l3 1z"/>
<path d="M560 77h3zM560 77h2h-2z"/>
<path d="M561 69h2zM561 69h2h-2z"/>
<path d="M561 77h2zM561 77h2h-3z"/>
<path d="M561 69h2zM561 69h2z"/>
<path d="M561 76l2 1v-1zM561 76l2 1h-2z"/>
<path d="M561 69l2 1v-1zM561 69l2 1h-2z"/>
<path d="M561 76h2zM561 76h2z"/>
<path d="M561 70h2zM561 70h2z"/>
<path d="M561 75l2 1v-1zM561 75l2 1h-2z"/>
<path d="M561 70l2 1v-1zM561 70l2 1h-1z"/>
<path d="M561 75h2zM561 75h2z"/>
<path d="M562 71h1zM562 71h1z"/>
<path d="M562 75h1zM562 75h1h-2z"/>
<path d="M562 71l1 1v-1zM562 71l1 1h-1z"/>
<path d="M562 74h1zM562 74l1 1z"/>
<path d="M562 72h2zM562 72h2z"/>
<path d="M562 74h1zM562 74h1h-1z"/>
<path d="M562 72l2 1v-1zM562 72l2 1h-2z"/>
<path d="M562 74h2zM562 74h1z"/>
<path d="M562 73l2 1v-1zM562 73l2 1h-2z"/>
<path d="M807 72l8 24v-24zM807 72l8 24h-8z"/>
<path d="M160 80h4zM160 80h4z"/>
<path d="M160 80h4zM160 80h4z"/>
<path d="M160 80l5 1zM160 80l5 1z"/>
<path d="M160 81h6zM160 81h6z"/>
<path d="M165 82h2zM165 82h2z"/>
<path d="M164 82h4zM164 82h3z"/>
<path d="M163 82h6zM163 82h5z"/>
<path d="M162 82h8zM162 82h7z"/>
<path d="M161 81l9 1 1-1zM161 81l9 1z"/>
<path d="M161 81h10h1zM161 81h10h-10z"/>
<path d="M160 81h12zM160 81h12z"/>
<path d="M167 81h5zM167 81h5z"/>
<path d="M168 80h4zM167 81h5z"/>
<path d="M169 80h3zM168 80h4z"/>
<path d="M169 80h4zM169 80h3z"/>
<path d="M318 98h1zM318 98h1z"/>
<path d="M318 98h1zM318 98h1z"/>
<path d="M318 98h1zM318 98h1z"/>
<path d="M318 98h1zM318 98h1z"/>
<path d="M318 98h1zM318 98h1z"/>
<path d="M318 98h1zM318 98h1z"/>
<path d="M383 98v1zM383 98v1z"/>
<path d="M383 98v1zM383 98v1z"/>
<path d="M547 80h4zM547 80h4z"/>
<path d="M547 80l4 1zM547 80l4 1z"/>
<path d="M547 81h4zM547 81h4z"/>
<path d="M547 81h5zM547 81h5z"/>
<path d="M548 81h5zM548 81h5z"/>
<path d="M552 83h3zM552 83h2z"/>
<path d="M551 82h5zM551 82l4 1z"/>
<path d="M550 82h7zM550 82h6z"/>
<path d="M550 82h7zM550 82h7z"/>
<path d="M549 82h8h1zM549 82h8z"/>
<path d="M548 81l10 1 1-1zM548 81l10 1h-9z"/>
<path d="M548 81h11zM548 81h11z"/>
<path d="M555 81h4zM554 81h5z"/>
<path d="M556 81h4zM555 81h4z"/>
<path d="M556 81h4zM556 81h4z"/>
<path d="M556 80h4zM556 81h4z"/>
<path d="M557 80h3zM556 80h4z"/>
<path d="M436 110h1zM436 110h1z"/>
<path d="M435 106l3 4v-4zM435 106l3 4h-3z"/>
<path d="M435 110h3zM435 110h3z"/>
<path d="M435 110h3zM435 110h2z"/>
<path d="M281 155h1zM281 155h1z"/>
<path d="M280 151l3 4v-4zM280 151l3 4h-3z"/>
<path d="M280 155h3zM280 155h3z"/>
<path d="M281 155h2zM281 155h1z"/>
<path d="M436 172h1zM436 172h1z"/>
<path d="M435 168l3 4v-4zM435 168l3 4h-3z"/>
<path d="M435 172h3zM435 172h3z"/>
<path d="M435 172h3zM435 172h2z"/>
<path d="M319 191h1zM319 191h1z"/>
<path d="M319 191h1zM319 191h1z"/>
<path d="M319 191h1zM319 191h1z"/>
<path d="M319 192h1zM319 192h1z"/>
<path d="M319 191h1zM319 191h1z"/>
<path d="M319 192h1zM319 192h1z"/>
<path d="M319 191h1zM319 191h1z"/>
<path d="M319 192h1zM319 192h1z"/>
<path d="M319 191h1zM319 191h1z"/>
<path d="M319 192h1zM319 192h1z"/>
<path d="M319 191h1zM319 191h1z"/>
<path d="M319 191h1zM319 191h1z"/>
<path d="M319 191h1zM319 191l1 1z"/>
<path d="M319 191h1zM319 191h1z"/>
<path d="M319 191h1zM319 191h1z"/>
<path d="M319 191h1zM319 191l1 1z"/>
<path d="M279 234h2zM280 234h1z"/>
<path d="M279 229l3 4v-4zM279 229l3 4h-3z"/>
<path d="M279 233h3zM279 233h3z"/>
<path d="M279 233h3zM279 233l2 1z"/>
<path d="M320 237h1zM320 237h1z"/>
<path d="M320 237h1zM320 237h1z"/>
<path d="M320 237h1zM320 237h1z"/>
<path d="M320 237h1zM320 237h1z"/>
<path d="M320 237h1zM320 237h1z"/>
<path d="M320 237h1zM320 237h1z"/>
<path d="M320 237h1zM320 237h1z"/>
<path d="M320 237h1zM320 237h1z"/>
<path d="M320 237h1zM320 237h1z"/>
<path d="M320 237h1zM320 237h1z"/>
<path d="M436 234h1zM436 234h1z"/>
<path d="M435 230l3 4v-4zM435 230l3 4h-3z"/>
<path d="M435 234h3zM435 234h3z"/>
<path d="M435 234h3zM435 234h2z"/>
<path d="M277 294h2zM278 294h1z"/>
<path d="M277 290l2 4v-4zM277 290l2 4h-2z"/>
<path d="M277 294h2zM277 294h2z"/>
<path d="M277 294h2zM277 294h2z"/>
<path d="M379 292h1zM379 292h1z"/>
<path d="M379 292h1zM379 292h1z"/>
<path d="M379 292h1zM379 292h1z"/>
<path d="M379 293h1zM379 293h1z"/>
<path d="M379 292h1zM379 292h1z"/>
<path d="M379 293h1zM379 293h1z"/>
<path d="M379 292h1zM379 292h1z"/>
<path d="M379 292h1zM379 292h1z"/>
<path d="M379 292h1zM379 292h1z"/>
<path d="M379 292h1zM379 292l1 1z"/>
<path d="M379 292h1zM379 292h1z"/>
<path d="M379 292h1zM379 292h1z"/>
<path d="M379 292h1zM379 292h1z"/>
<path d="M379 292h1zM379 292l1 1z"/>
<path d="M379 292h1zM379 292h1z"/>
<path d="M379 292h1zM379 292h1z"/>
<path d="M436 296h1zM436 296h1z"/>
<path d="M435 292l3 4v-4zM435 292l3 4h-3z"/>
<path d="M435 296h3zM435 296h3z"/>
<path d="M435 296h3zM435 296h2z"/>
<path d="M502 304v1zM502 304v1z"/>
<path d="M502 304v1zM502 304v1z"/>
<path d="M279 357l3 4v-4zM279 357l3 4h-3z"/>
<path d="M436 358h1zM436 358h1z"/>
<path d="M435 354l3 4v-4zM435 354l3 4h-3z"/>
<path d="M435 358h3zM435 358h3z"/>
<path d="M435 358h3zM435 358h2z"/>
<path d="M279 362h2zM280 362h1z"/>
<path d="M279 361h3zM279 361h3z"/>
<path d="M279 361h3zM279 361l2 1z"/>
<path d="M316 363h1zM316 363h1z"/>
<path d="M316 363h1zM316 363h1z"/>
<path d="M316 363h1zM316 363h1z"/>
<path d="M316 363h1zM316 363h1z"/>
<path d="M316 363l1 1zM316 363l1 1z"/>
<path d="M316 364h1zM316 364h1z"/>
<path d="M316 364h1zM316 364h1z"/>
<path d="M316 364h1zM316 364h1z"/>
<path d="M316 364h1zM316 364h1z"/>
<path d="M316 363l1 1zM316 363l1 1z"/>
<path d="M316 364h1zM316 364h1z"/>
<path d="M316 364h1zM316 364h1z"/>
<path d="M316 364h1zM316 364h1z"/>
<path d="M316 364h1zM316 364h1z"/>
<path d="M317 417h1zM317 417h1z"/>
<path d="M317 417h1zM317 417h1z"/>
<path d="M317 417h1zM317 417h1z"/>
<path d="M317 417h1zM317 417h1z"/>
<path d="M317 417h1zM317 417h1z"/>
<path d="M317 417h1zM317 417h1z"/>
<path d="M317 417h1zM317 417h1z"/>
<path d="M317 417h1zM317 417h1z"/>
<path d="M317 417h1zM317 417h1z"/>
<path d="M317 417h1zM317 417h1z"/>
<path d="M317 417h1zM317 417h1z"/>
<path d="M317 417h1zM317 417h1z"/>
<path d="M317 417h1zM317 417h1z"/>
<path d="M317 417h1zM317 417h1z"/>
<path d="M317 417h1zM317 417h1z"/>
<path d="M317 417h1zM317 417h1z"/>
<path d="M435 416l3 4v-4zM435 416l3 4h-3z"/>
<path d="M436 420l1 1zM436 421h1z"/>
<path d="M435 420h3zM435 420h3z"/>
<path d="M435 420h3zM435 420h2z"/>
<path d="M435 478l3 4v-4zM435 478l3 4h-3z"/>
<path d="M211 494h1zM211 494h1z"/>
<path d="M211 494h1zM211 494h1z"/>
<path d="M211 494h1zM211 494h1z"/>
<path d="M211 495h1zM211 495h1z"/>
<path d="M211 494h1zM211 494h1z"/>
<path d="M211 495h1zM211 495h1z"/>
<path d="M211 494h1zM211 494h1z"/>
<path d="M211 495h1zM211 495h1z"/>
<path d="M211 494h1zM211 494h1z"/>
<path d="M211 495h1zM211 495h1z"/>
<path d="M211 494h1zM211 494h1z"/>
<path d="M211 494l1 1zM211 494l1 1z"/>
<path d="M211 495h1zM211 495h1z"/>
<path d="M211 494h1zM211 494h1z"/>
<path d="M211 494l1 1zM211 494l1 1z"/>
<path d="M211 495h1zM211 495h1z"/>
<path d="M436 483h1zM436 483h1z"/>
<path d="M435 482l3 1zM435 482l3 1z"/>
<path d="M435 483h3zM435 483h2z"/>
<path d="M492 499h1zM492 499h1z"/>
<path d="M492 499h1zM492 499h1z"/>
<path d="M492 499h1zM492 499h1z"/>
<path d="M492 499h1zM492 499h1z"/>
<path d="M492 499h1zM492 499h1z"/>
<path d="M492 499h1zM492 499h1z"/>
<path d="M492 499h1zM492 499h1z"/>
<path d="M492 499h1zM492 499h1z"/>
<path d="M492 499h1zM492 499h1z"/>
<path d="M492 499h1zM492 499h1z"/>
<path d="M492 499h1zM492 499h1z"/>
<path d="M492 499h1zM492 499h1z"/>
<path d="M492 499h1zM492 499h1z"/>
<path d="M492 499h1zM492 499h1z"/>
<path d="M492 499h1zM492 499h1z"/>
<path d="M492 499h1zM492 499h1z"/>
<path d="M383 500h1zM383 500h1z"/>
<path d="M383 500h1zM383 500h1z"/>
<path d="M383 500h1zM383 500h1z"/>
<path d="M383 500h1zM383 500h1z"/>
<path d="M383 500h1zM383 500h1z"/>
<path d="M383 500h1zM383 500h1z"/>
<path d="M383 500h1zM383 500h1z"/>
<path d="M383 500h1zM383 500h1z"/>
<path d="M383 500h1zM383 500h1z"/>
<path d="M383 500h1zM383 500h1z"/>
<path d="M383 500h1zM383 500h1z"/>
<path d="M383 500h1zM383 500h1z"/>
<path d="M383 500h1zM383 500h1z"/>
<path d="M383 500h1zM383 500h1z"/>
<path d="M383 500h1zM383 500h1z"/>
<path d="M383 500h1zM383 500h1z"/>
<path d="M202 625l96 30v-30zM202 625l96 30h-96z"/>
<path d="M319 635l28 3v-3zM319 635l28 3h-28z"/>
<path d="M365 625l96 30v-30zM365 625l96 30h-96z"/>
</g>
<g fill="#991b1e" stroke="#991b1e" stroke-width=".65">
<path d="M264 106h1z"/>
<path d="M264 98v1zM263 99h1z"/>
<path d="M263 99h1zM263 99h1z"/>
<path d="M263 99h1zM262 99h2z"/>
<path d="M262 99h2zM262 99h2z"/>
<path d="M262 99l2 1zM262 99l2 1h-3z"/>
<path d="M261 100h3zM261 100h3h-3z"/>
<path d="M261 100l3 1v-1zM261 100l3 1h-3z"/>
<path d="M261 101h3zM261 101h3h-3z"/>
<path d="M261 101l3 1v-1zM261 101l3 1h-3z"/>
<path d="M261 102h3zM261 102h3h-3z"/>
<path d="M264 102l4 1v-1zM264 102l4 1h-4z"/>
<path d="M264 103h4zM264 103h4h-4z"/>
<path d="M264 103l4 1v-1zM264 103l4 1h-4z"/>
<path d="M264 104h3h1zM264 104h3h-3z"/>
<path d="M264 104h3zM264 104h3h-3z"/>
<path d="M264 104h3zM264 104l3 1z"/>
<path d="M264 105h3zM264 105h2z"/>
<path d="M264 105h2zM264 105h2z"/>
<path d="M264 105h2zM264 105l1 1z"/>
<path d="M264 106h1zM264 106h1z"/>
</g>
<g fill="#f8d731" stroke="#f8d731" stroke-width=".65">
<path d="M275 106h1z"/>
<path d="M275 98v1zM274 99h1z"/>
<path d="M274 99h1zM274 99h1z"/>
<path d="M274 99h1zM273 99h2z"/>
<path d="M273 99h2zM273 99h2z"/>
<path d="M273 99l2 1zM273 99l2 1h-3z"/>
<path d="M272 100h3zM272 100h3h-3z"/>
<path d="M272 100l3 1v-1zM272 100l3 1h-3z"/>
<path d="M272 101h3zM272 101h3h-3z"/>
<path d="M272 101l3 1v-1zM272 101l3 1h-3z"/>
<path d="M272 102h3zM272 102h3h-3z"/>
<path d="M275 102l4 1v-1zM275 102l4 1h-4z"/>
<path d="M275 103h4zM275 103h4h-4z"/>
<path d="M275 103l4 1v-1zM275 103l4 1h-4z"/>
<path d="M275 104h3h1zM275 104h3h-3z"/>
<path d="M275 104h3zM275 104h3h-3z"/>
<path d="M275 104h3zM275 104l3 1z"/>
<path d="M275 105h3zM275 105h2z"/>
<path d="M275 105h2zM275 105h2z"/>
<path d="M275 105h2zM275 105l1 1z"/>
<path d="M275 106h1zM275 106h1z"/>
</g>
<g fill="#293189" stroke="#293189" stroke-width=".65">
<path d="M286 106h1z"/>
<path d="M286 98v1zM285 99h1z"/>
<path d="M285 99h1zM285 99h1z"/>
<path d="M285 99h1zM284 99h2z"/>
<path d="M284 99h2zM284 99h2z"/>
<path d="M284 99l2 1zM284 99l2 1h-2z"/>
<path d="M284 100h2zM284 100h2h-3z"/>
<path d="M283 100l3 1v-1zM283 100l3 1h-3z"/>
<path d="M283 101h3zM283 101h3h-3z"/>
<path d="M283 101l3 1v-1zM283 101l3 1h-3z"/>
<path d="M283 102h3zM283 102h3h-3z"/>
<path d="M286 102l4 1v-1zM286 102l4 1h-4z"/>
<path d="M286 103h4zM286 103h4h-4z"/>
<path d="M286 103l4 1v-1zM286 103l4 1h-4z"/>
<path d="M286 104h3h1zM286 104h3h-3z"/>
<path d="M286 104h3zM286 104h3h-3z"/>
<path d="M286 104h3zM286 104l3 1z"/>
<path d="M286 105h3zM286 105h2z"/>
<path d="M286 105h2zM286 105h2z"/>
<path d="M286 105h2zM286 105l1 1z"/>
<path d="M286 106h1zM286 106h1z"/>
</g>
<path d="M319 600l28 4v-4zM319 600l28 4h-28z" fill="#f00" stroke="#f00" stroke-width=".65"/>
<path d="M319 600h28v4h-28z" fill="none" stroke="#f00" stroke-width=".65"/>
<path d="M319 611l28 3v-3zM319 611l28 3h-28z" fill="#ff0" stroke="#ff0" stroke-width=".65"/>
<path d="M319 611h28v3h-28z" fill="none" stroke="#ff0" stroke-width=".65"/>
<path d="M319 621l28 4v-4zM319 621l28 4h-28z" fill="#00f" stroke="#00f" stroke-width=".65"/>
<path d="M319 621h28v4h-28z" fill="none" stroke="#00f" stroke-width=".65"/>
<g font-size="35.1">
<text x="510" y="107" transform="rotate(90 510 107)">C A B L E</text>
<text x="171" y="109" transform="rotate(90 171 109)">C A B L E</text>
<text x="171" y="341" transform="rotate(90 171 341)">A L L E Y</text>
<text x="510" y="339" transform="rotate(90 510 339)">A L L E Y</text>
</g>
<g font-size="26.2">
<text x="351" y="105" transform="rotate(90 351 105)">B U S B A R</text>
<text x="351" y="329" transform="rotate(90 351 329)">C H A M B E R</text>
</g>
<text font-size="18" x="832" y="451">E</text>
<g font-size="13.8">
<text x="188" y="17">2</text>
<text x="301" y="17">1</text>
<text x="334" y="17">3</text>
<text x="482" y="17">4</text>
<text x="628" y="17">5</text>
<text x="775" y="17">6</text>
<text x="922" y="17">7</text>
<text x="1069" y="17">8</text>
<text x="45" y="97">A</text>
<text x="1135" y="105">A</text>
<text x="44" y="282">B</text>
<text x="1135" y="290">B</text>
<text x="45" y="467">C</text>
<text x="1135" y="475">C</text>
<text x="44" y="652">D</text>
<text x="1135" y="660">D</text>
<text x="609" y="760">ENERGY SOLUTION</text>
<text x="607" y="777">201/SHIVA PURAM</text>
<text x="584" y="795">PANIYALA ROAD ROORKEE</text>
<text x="599" y="814">HARIDWAR- 249403</text>
</g>
<g font-size="12.4">
<text x="234" y="199">1F1</text>
<text x="234" y="261">1F2</text>
<text x="234" y="323">1F3</text>
<text x="234" y="385">1F4</text>
<text x="234" y="509">1F5</text>
</g>
<g font-size="11.5">
<text x="771" y="567">SIDE VIEW</text>
<text x="783" y="603">BUSBAR- 630A FP AL.</text>
<text x="783" y="615">PHASE- 1X80X10MM AL. OR EQ.</text>
<text x="783" y="628">NEUTRAL- 1X80X10MM AL. OR EQ.</text>
<text x="783" y="641">EARTH- 1X20X6MM AL. OR EQ.</text>
<text x="783" y="674">NOTES:</text>
<text x="782" y="687">* CABLE ENTRY:</text>
<text x="783" y="700">INCOMING- BOTTOM</text>
<text x="303" y="707">BOTTOM VIEW</text>
<text x="783" y="713">OUTGOING- TOP</text>
</g>
<g font-size="11">
<text x="576" y="123" transform="rotate(-90 576 123)">300</text>
<text x="116" y="154" transform="rotate(-90 116 154)">600</text>
<text x="576" y="185" transform="rotate(-90 576 185)">300</text>
<text x="118" y="247" transform="rotate(-90 118 247)">300</text>
<text x="576" y="247" transform="rotate(-90 576 247)">300</text>
<text x="118" y="309" transform="rotate(-90 118 309)">300</text>
<text x="576" y="309" transform="rotate(-90 576 309)">300</text>
<text x="903" y="319" transform="rotate(-90 903 319)">2175</text>
<text x="118" y="371" transform="rotate(-90 118 371)">300</text>
<text x="576" y="371" transform="rotate(-90 576 371)">300</text>
<text x="576" y="433" transform="rotate(-90 576 433)">300</text>
<text x="118" y="464" transform="rotate(-90 118 464)">600</text>
<text x="576" y="495" transform="rotate(-90 576 495)">300</text>
<text x="178" y="548">400</text>
<text x="271" y="548">500</text>
<text x="353" y="548">300</text>
<text x="426" y="547">400</text>
<text x="509" y="548">400</text>
<text x="801" y="547">400</text>
<text x="572" y="628" transform="rotate(-90 572 628)">400</text>
<text x="319" y="688">1800</text>
</g>
<g font-size="9.9">
<text x="400" y="137">2F1</text>
<text x="400" y="199">2F2</text>
<text x="400" y="261">2F3</text>
<text x="400" y="324">2F4</text>
<text x="400" y="386">2F5</text>
<text x="400" y="448">2F6</text>
<text x="400" y="510">2F7</text>
</g>
<g font-size="8.3">
<text x="123" y="750">COMMENTS:</text>
<text x="313" y="750">COMMENTS:</text>
<text x="401" y="750">DRAWN BY :</text>
<text x="469" y="750">Akash Chaturvedi</text>
<text x="1100" y="747">QTY.</text>
<text x="780" y="756">TITLE :</text>
<text x="838" y="756">GA DRAWING_ PDB PANEL</text>
<text x="1098" y="764">1 NOS</text>
<text x="401" y="770">CHK BY :</text>
<text x="469" y="770">Santosh Gputa</text>
<text x="838" y="784">AARGE HEALTHCRAFT</text>
<text x="1090" y="781">DWG. NO</text>
<text x="401" y="789">SCALE :</text>
<text x="469" y="789">N.T.S.</text>
<text x="780" y="789">CLIENT :</text>
<text x="1088" y="798">ES/436</text>
<text x="72" y="809">R1</text>
<text x="262" y="809">R1</text>
<text x="401" y="809">DATE :</text>
<text x="469" y="809">07/10/2024</text>
<text x="1088" y="813">SHEET NO.</text>
<text x="780" y="822">PROJECT :</text>
<text x="838" y="822">PARMADOO SOLAN HP</text>
<text x="60" y="829">REV. NO.</text>
<text x="249" y="829">REV. NO.</text>
<text x="419" y="829">ALL DIMENSSION IN MM</text>
<text x="1098" y="830">1 OF 2</text>
</g>
<g font-size="6.5">
<text x="271" y="125">MFM</text>
<text x="413" y="123">100A TP MCCB</text>
<text x="421" y="130">Outgoing</text>
<text x="258" y="168">630A TP MCCB</text>
<text x="264" y="175">INCOMER</text>
<text x="413" y="185">100A TP MCCB</text>
<text x="421" y="192">Outgoing</text>
<text x="257" y="246">200A TP MCCB</text>
<text x="413" y="247">100A TP MCCB</text>
<text x="265" y="254">Outgoing</text>
<text x="421" y="254">Outgoing</text>
<text x="255" y="307">200A TP MCCB</text>
<text x="413" y="309">100A TP MCCB</text>
<text x="263" y="314">Outgoing</text>
<text x="421" y="316">Outgoing</text>
<text x="415" y="371">63A TP MCCB</text>
<text x="257" y="374">125A TP MCCB</text>
<text x="265" y="382">Outgoing</text>
<text x="421" y="379">Outgoing</text>
<text x="415" y="433">63A TP MCCB</text>
<text x="421" y="441">Outgoing</text>
<text x="248" y="446">32A FP MCB 4 NOS</text>
<text x="249" y="453">20A FP MCB 4 NOS</text>
<text x="248" y="461">16A FP MCB 2 NOS</text>
<text x="415" y="495">63A TP MCCB</text>
<text x="421" y="503">Outgoing</text>
</g>
<g font-size="5.9">
<text x="262" y="96">R</text>
<text x="273" y="96">Y</text>
<text x="284" y="96">B</text>
</g>
</svg>
